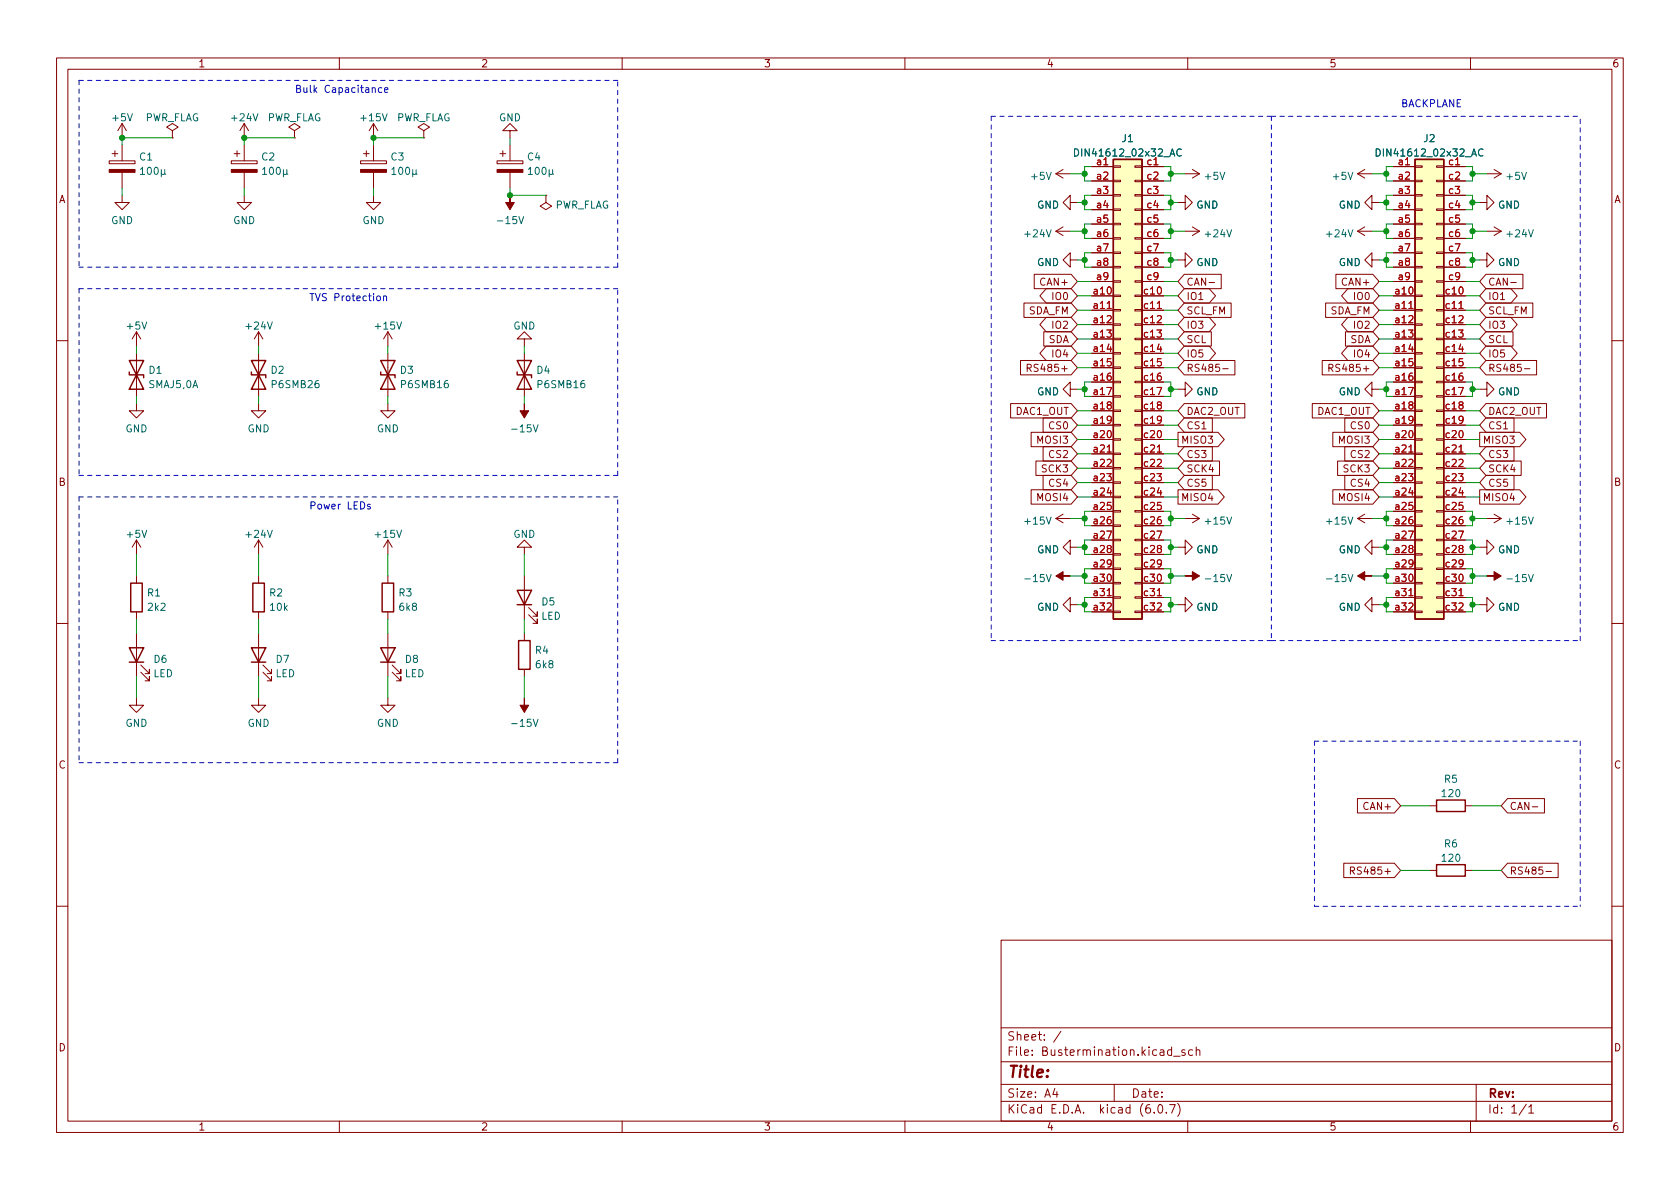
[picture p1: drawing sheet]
<svg xmlns="http://www.w3.org/2000/svg" width="297mm" height="210mm" viewBox="0 0 297 210" stroke-linecap="round" stroke-linejoin="round" font-family="sans-serif">
<g fill="none" stroke="#840000" stroke-width=".18">
<path d="M10 10.2h277v190.1h-277zM12 12.2h273v186.1h-273zM60 10.2v2M110 10.2v2M160 10.2v2M210 10.2v2M260 10.2v2M19.3 28.4h4.6v.6h-4.6zM19.8 27.2h1M20.3 26.7v1M21.6 34.5v1.3h1.3l-1.3 1.3-1.3-1.3h1.3M21.6 21.8v2.6"/>
<path d="M21.6 25.6v2.8M21.6 30.5v2.8M21.6 21.8l-.8 1.3M21.6 21.8l.8 1.3M30.5 23.1l1-.6-1-.7-1 .7 1 .6v1.3M30.5 24.4h.1M40.9 28.4h4.6v.6h-4.6zM41.4 27.2h1M41.9 26.7v1M43.2 34.5v1.3h1.2l-1.2 1.3-1.3-1.3h1.3M43.2 21.8v2.6M43.2 25.6v2.8"/>
<path d="M43.2 30.5v2.8M43.2 21.8l-.8 1.3M43.2 21.8l.7 1.3M52.1 23.1l1-.6-1-.7-1 .7 1 .6v1.3M52.1 24.4h.1M63.8 28.4h4.5v.6h-4.5zM64.3 27.2h1M64.8 26.7v1M66 34.5v1.3h1.3l-1.3 1.3-1.2-1.3h1.2M66 21.8l-.7 1.3M66 21.8v2.6M66 25.6v2.8"/>
<path d="M66 30.5v2.8M66 21.8l.8 1.3M74.9 23.1l1-.6-1-.7-1 .7 1 .6v1.3M74.9 24.4h.1M87.9 28.4h4.6v.6h-4.6zM88.4 27.2h1M88.9 26.7v1M90.2 23.1h1.2l-1.2-1.3-1.3 1.3h1.3v1.3M90.2 25.6v2.8M90.2 30.5v2.8M96.5 34.5v1.3l1 .6-1 .7-1-.7 1-.6M96.5 34.5h.1"/>
<path d="M186.7 30.7h2.5M186.7 30.7l1.3 .8M188 30l-1.3 .7M189.2 35.8v-1.3l-1.2 1.3 1.2 1.3v-1.3h1.3M193 29.5h3.8M193 32h3.8M193 34.5h3.8M193 37.1h3.8M193 39.6h3.8M196.8 39.5h1.3v.2h-1.3zM196.8 37h1.3v.2h-1.3zM196.8 34.4h1.3v.3h-1.3z"/>
<path d="M196.8 31.9h1.3v.2h-1.3zM196.8 29.3h1.3v.3h-1.3zM200.7 39.5h1.2v.2h-1.2zM200.7 37h1.2v.2h-1.2zM200.7 34.4h1.2v.3h-1.2zM200.7 31.9h1.2v.2h-1.2zM200.7 29.3h1.2v.3h-1.2zM201.9 29.5h3.8M201.9 32h3.8M201.9 34.5h3.8M201.9 37.1h3.8M201.9 39.6h3.8"/>
<path d="M208.3 35.8h1.2v-1.3l1.3 1.3-1.3 1.3v-1.3M209.5 30.7h2.6M210.8 30l1.3 .7M212.1 30.7l-1.3 .8M240 30.7h2.6M240 30.7l1.3 .8M241.3 30l-1.3 .7M242.6 35.8v-1.3l-1.3 1.3 1.3 1.3v-1.3h1.2M246.4 29.5h3.8M246.4 32h3.8M246.4 34.5h3.8M246.4 37.1h3.8"/>
<path d="M246.4 39.6h3.8M250.2 39.5h1.3v.2h-1.3zM250.2 37h1.3v.2h-1.3zM250.2 34.4h1.3v.3h-1.3zM250.2 31.9h1.3v.2h-1.3zM250.2 29.3h1.3v.3h-1.3zM254 39.5h1.3v.2h-1.3zM254 37h1.3v.2h-1.3zM254 34.4h1.3v.3h-1.3zM254 31.9h1.3v.2h-1.3zM254 29.3h1.3v.3h-1.3zM255.3 29.5h3.8"/>
<path d="M255.3 32h3.8M255.3 34.5h3.8M255.3 37.1h3.8M255.3 39.6h3.8M261.6 35.8h1.3v-1.3l1.3 1.3-1.3 1.3v-1.3M262.9 30.7h2.5M264.2 30l1.2 .7M265.4 30.7l-1.2 .8M24.1 58.7v2.5M24.1 58.7l-.7 1.2M24.1 58.7l.8 1.2M45.7 58.7v2.5"/>
<path d="M45.7 58.7l-.7 1.2M45.7 58.7l.8 1.2M68.6 58.7v2.5M68.6 58.7l-.8 1.2M68.6 58.7l.7 1.2M92.7 59.9h1.3l-1.3-1.2-1.3 1.2h1.3v1.3M181 53.6h8.4l1.1 1.3-1.1 1.2h-8.4zM182.9 48.5h6.5l1.1 1.3-1.1 1.2h-6.5zM184.6 58.7h4.8l1.1 1.2-1.1 1.3h-4.8zM185 56.1h4.4l1.1 1.3-1.1 1.3h-4.4l-1.1-1.3zM185 51h4.4l1.1 1.3-1.1 1.3h-4.4l-1.1-1.3zM186.7 40.9l1.3 .8"/>
<path d="M186.7 40.9h2.5M188 40.1l-1.3 .8M189.2 46v-1.3l-1.2 1.3 1.2 1.2v-1.2h1.3M193 52.3h3.8M193 54.9h3.8M193 57.4h3.8M193 59.9h3.8M193 42.2h3.8M193 44.7h3.8M193 47.2h3.8M193 49.8h3.8M196.8 59.8h1.3v.3h-1.3z"/>
<path d="M196.8 57.3h1.3v.2h-1.3zM196.8 54.7h1.3v.3h-1.3zM196.8 52.2h1.3v.2h-1.3zM196.8 49.7h1.3v.2h-1.3zM196.8 47.1h1.3v.3h-1.3zM196.8 44.6h1.3v.2h-1.3zM196.8 42h1.3v.3h-1.3zM200.7 59.8h1.2v.3h-1.2zM200.7 57.3h1.2v.2h-1.2zM200.7 54.7h1.2v.3h-1.2zM200.7 52.2h1.2v.2h-1.2zM200.7 49.7h1.2v.2h-1.2z"/>
<path d="M200.7 47.1h1.2v.3h-1.2zM200.7 44.6h1.2v.2h-1.2zM200.7 42h1.2v.3h-1.2zM201.9 52.3h3.8M201.9 54.9h3.8M201.9 57.4h3.8M201.9 59.9h3.8M201.9 42.2h3.8M201.9 44.7h3.8M201.9 47.2h3.8M201.9 49.8h3.8M208.3 46h1.2v-1.3l1.3 1.3-1.3 1.2v-1.2"/>
<path d="M209.4 48.5h6.5v2.5h-6.5l-1.1-1.2zM209.4 53.6h8.3v2.5h-8.3l-1.1-1.2zM209.4 51h4.4l1.1 1.3-1.1 1.3h-4.4l-1.1-1.3zM209.4 58.7h4.8v2.5h-4.8l-1.1-1.3zM209.4 56.1h4.4l1.1 1.3-1.1 1.3h-4.4l-1.1-1.3zM209.5 40.9h2.6M210.8 40.1l1.3 .8M212.1 40.9l-1.3 .8M213.8 50h.9M234.4 53.6h8.3l1.1 1.3-1.1 1.2h-8.3zM236.2 48.5h6.5l1.1 1.3-1.1 1.2h-6.5zM237.9 58.7h4.8l1.1 1.2-1.1 1.3h-4.8z"/>
<path d="M238.3 56.1h4.4l1.1 1.3-1.1 1.3h-4.4l-1.1-1.3zM238.3 51h4.4l1.1 1.3-1.1 1.3h-4.4l-1.1-1.3zM240 40.9h2.6M240 40.9l1.3 .8M241.3 40.1l-1.3 .8M242.6 46v-1.3l-1.3 1.3 1.3 1.2v-1.2h1.2M246.4 52.3h3.8M246.4 54.9h3.8M246.4 57.4h3.8M246.4 59.9h3.8M246.4 42.2h3.8M246.4 44.7h3.8"/>
<path d="M246.4 47.2h3.8M246.4 49.8h3.8M250.2 59.8h1.3v.3h-1.3zM250.2 57.3h1.3v.2h-1.3zM250.2 54.7h1.3v.3h-1.3zM250.2 52.2h1.3v.2h-1.3zM250.2 49.7h1.3v.2h-1.3zM250.2 47.1h1.3v.3h-1.3zM250.2 44.6h1.3v.2h-1.3zM250.2 42h1.3v.3h-1.3zM254 59.8h1.3v.3h-1.3zM254 57.3h1.3v.2h-1.3z"/>
<path d="M254 54.7h1.3v.3h-1.3zM254 52.2h1.3v.2h-1.3zM254 49.7h1.3v.2h-1.3zM254 47.1h1.3v.3h-1.3zM254 44.6h1.3v.2h-1.3zM254 42h1.3v.3h-1.3zM255.3 52.3h3.8M255.3 54.9h3.8M255.3 57.4h3.8M255.3 59.9h3.8M255.3 42.2h3.8M255.3 44.7h3.8"/>
<path d="M255.3 47.2h3.8M255.3 49.8h3.8M261.6 46h1.3v-1.3l1.3 1.3-1.3 1.2v-1.2M262.7 51h4.4l1.2 1.3-1.2 1.3h-4.4l-1.1-1.3zM262.7 48.5h6.6v2.5h-6.6l-1.1-1.2zM262.7 56.1h4.4l1.2 1.3-1.2 1.3h-4.4l-1.1-1.3zM262.7 58.7h4.8v2.5h-4.8l-1.1-1.3zM262.7 53.6h8.3v2.5h-8.3l-1.1-1.2zM262.9 40.9h2.5M264.2 40.1l1.2 .8M265.4 40.9l-1.2 .8M267.1 50h1"/>
<path d="M10 60.2h2M24.1 71.4v1.2h1.3l-1.3 1.3-1.2-1.3h1.2M24.1 62.5v7.6M45.7 71.4v1.2h1.3l-1.3 1.3-1.3-1.3h1.3M45.7 62.5v7.6M68.6 71.4v1.2h1.2l-1.2 1.3-1.3-1.3h1.3M68.6 62.5v7.6M92.7 62.5v7.6M178.7 71.4h10.7l1.1 1.2-1.1 1.3h-10.7zM180.4 63.7h9l1.1 1.3-1.1 1.3h-9zM181.6 65.1l.6-.1 .1-.2v-.3l-.7-.1v1.3M181.9 65.1l.4 .6"/>
<path d="M182.3 76.4h7.1l1.1 1.3-1.1 1.3h-7.1zM184.4 79h5l1.1 1.3-1.1 1.2h-5zM184.4 73.9h5l1.1 1.3-1.1 1.2h-5zM185 61.2h4.4l1.1 1.3-1.1 1.2h-4.4l-1.1-1.2zM189.2 68.8v-1.2l-1.2 1.2 1.2 1.3v-1.3h1.3M193 62.5h3.8M193 65h3.8M193 67.6h3.8M193 70.1h3.8M193 72.6h3.8M193 75.2h3.8M193 77.7h3.8"/>
<path d="M196.8 77.6h1.3v.2h-1.3zM196.8 75.1h1.3v.2h-1.3zM196.8 72.5h1.3v.3h-1.3zM196.8 70h1.3v.2h-1.3zM196.8 67.4h1.3v.3h-1.3zM196.8 64.9h1.3v.2h-1.3zM196.8 62.4h1.3v.2h-1.3zM200.7 77.6h1.2v.2h-1.2zM200.7 75.1h1.2v.2h-1.2zM200.7 72.5h1.2v.3h-1.2zM200.7 70h1.2v.2h-1.2zM200.7 67.4h1.2v.3h-1.2z"/>
<path d="M200.7 64.9h1.2v.2h-1.2zM200.7 62.4h1.2v.2h-1.2zM201.9 62.5h3.8M201.9 65h3.8M201.9 67.6h3.8M201.9 70.1h3.8M201.9 72.6h3.8M201.9 75.2h3.8M201.9 77.7h3.8M208.3 68.8h1.2v-1.2l1.3 1.2-1.3 1.3v-1.3M208.3 76.4h7.1l1.1 1.3-1.1 1.3h-7.1zM209.4 63.7h8.9v2.6h-8.9l-1.1-1.3z"/>
<path d="M209.4 79h5v2.5h-5l-1.1-1.2zM209.4 73.9h5v2.5h-5l-1.1-1.2zM209.4 61.2h4.4l1.1 1.3-1.1 1.2h-4.4l-1.1-1.2zM209.4 71.4h10.7v2.5h-10.7l-1.1-1.3zM216.2 65.2h1M232 71.4h10.7l1.1 1.2-1.1 1.3h-10.7zM233.8 63.7h8.9l1.1 1.3-1.1 1.3h-8.9zM235 65.1l.6-.1 .1-.2-.1-.3-.6-.1v1.3M235.3 65.1l.4 .6M235.7 76.4h7l1.1 1.3-1.1 1.3h-7zM237.8 79h4.9l1.1 1.3-1.1 1.2h-4.9zM237.8 73.9h4.9l1.1 1.3-1.1 1.2h-4.9z"/>
<path d="M238.3 61.2h4.4l1.1 1.3-1.1 1.2h-4.4l-1.1-1.2zM242.6 68.8v-1.2l-1.3 1.2 1.3 1.3v-1.3h1.2M246.4 62.5h3.8M246.4 65h3.8M246.4 67.6h3.8M246.4 70.1h3.8M246.4 72.6h3.8M246.4 75.2h3.8M246.4 77.7h3.8M250.2 77.6h1.3v.2h-1.3zM250.2 75.1h1.3v.2h-1.3zM250.2 72.5h1.3v.3h-1.3z"/>
<path d="M250.2 70h1.3v.2h-1.3zM250.2 67.4h1.3v.3h-1.3zM250.2 64.9h1.3v.2h-1.3zM250.2 62.4h1.3v.2h-1.3zM254 77.6h1.3v.2h-1.3zM254 75.1h1.3v.2h-1.3zM254 72.5h1.3v.3h-1.3zM254 70h1.3v.2h-1.3zM254 67.4h1.3v.3h-1.3zM254 64.9h1.3v.2h-1.3zM254 62.4h1.3v.2h-1.3zM255.3 62.5h3.8"/>
<path d="M255.3 65h3.8M255.3 67.6h3.8M255.3 70.1h3.8M255.3 72.6h3.8M255.3 75.2h3.8M255.3 77.7h3.8M261.6 68.8h1.3v-1.2l1.3 1.2-1.3 1.3v-1.3M261.6 76.4h7.1l1.1 1.3-1.1 1.3h-7.1zM262.7 63.7h9v2.6h-9l-1.1-1.3zM262.7 61.2h4.4l1.2 1.3-1.2 1.2h-4.4l-1.1-1.2zM262.7 71.4h10.7v2.5h-10.7l-1.1-1.3zM262.7 79h5v2.5h-5l-1.1-1.2z"/>
<path d="M262.7 73.9h5v2.5h-5l-1.1-1.2zM269.5 65.2h1M285 60.2h2M24.1 95.5v2.5M24.1 95.5l-.7 1.3M24.1 95.5l.8 1.3M45.7 95.5l-.7 1.3M45.7 95.5v2.5M45.7 95.5l.8 1.3M68.6 95.5v2.5M68.6 95.5l-.8 1.3M68.6 95.5l.7 1.3"/>
<path d="M92.7 96.8h1.3l-1.3-1.3-1.3 1.3h1.3v1.2M182.3 86.6h7.1l1.1 1.3-1.1 1.2h-7.1zM183.2 81.5h6.2l1.1 1.3-1.1 1.3h-6.2zM184.4 84.1h5l1.1 1.2-1.1 1.3h-5zM186.7 91.7l1.3 .8M186.7 91.7h2.5M188 90.9l-1.3 .8M189.2 96.8v-1.3l-1.2 1.3 1.2 1.2v-1.2h1.3M193 80.3h3.8M193 82.8h3.8M193 85.3h3.8M193 87.9h3.8"/>
<path d="M193 90.4h3.8M193 93h3.8M193 95.5h3.8M193 98h3.8M196.8 97.9h1.3v.3h-1.3zM196.8 95.4h1.3v.2h-1.3zM196.8 92.8h1.3v.3h-1.3zM196.8 90.3h1.3v.2h-1.3zM196.8 87.8h1.3v.2h-1.3zM196.8 85.2h1.3v.3h-1.3zM196.8 82.7h1.3v.2h-1.3zM196.8 80.1h1.3v.3h-1.3z"/>
<path d="M200.7 97.9h1.2v.3h-1.2zM200.7 95.4h1.2v.2h-1.2zM200.7 92.8h1.2v.3h-1.2zM200.7 90.3h1.2v.2h-1.2zM200.7 87.8h1.2v.2h-1.2zM200.7 85.2h1.2v.3h-1.2zM200.7 82.7h1.2v.2h-1.2zM200.7 80.1h1.2v.3h-1.2zM201.9 80.3h3.8M201.9 82.8h3.8M201.9 85.3h3.8M201.9 87.9h3.8"/>
<path d="M201.9 90.4h3.8M201.9 93h3.8M201.9 95.5h3.8M201.9 98h3.8M208.3 96.8h1.2v-1.3l1.3 1.3-1.3 1.2v-1.2M208.3 86.6h7.1l1.1 1.3-1.1 1.2h-7.1zM209.4 81.5h6.2v2.6h-6.2l-1.1-1.3zM209.4 84.1h5v2.5h-5l-1.1-1.3zM209.5 91.7h2.6M210.8 90.9l1.3 .8M212.1 91.7l-1.3 .8M235.7 86.6h7l1.1 1.3-1.1 1.2h-7z"/>
<path d="M236.5 81.5h6.2l1.1 1.3-1.1 1.3h-6.2zM237.8 84.1h4.9l1.1 1.2-1.1 1.3h-4.9zM240 91.7h2.6M240 91.7l1.3 .8M241.3 90.9l-1.3 .8M242.6 96.8v-1.3l-1.3 1.3 1.3 1.2v-1.2h1.2M246.4 80.3h3.8M246.4 82.8h3.8M246.4 85.3h3.8M246.4 87.9h3.8M246.4 90.4h3.8M246.4 93h3.8"/>
<path d="M246.4 95.5h3.8M246.4 98h3.8M250.2 97.9h1.3v.3h-1.3zM250.2 95.4h1.3v.2h-1.3zM250.2 92.8h1.3v.3h-1.3zM250.2 90.3h1.3v.2h-1.3zM250.2 87.8h1.3v.2h-1.3zM250.2 85.2h1.3v.3h-1.3zM250.2 82.7h1.3v.2h-1.3zM250.2 80.1h1.3v.3h-1.3zM254 97.9h1.3v.3h-1.3zM254 95.4h1.3v.2h-1.3z"/>
<path d="M254 92.8h1.3v.3h-1.3zM254 90.3h1.3v.2h-1.3zM254 87.8h1.3v.2h-1.3zM254 85.2h1.3v.3h-1.3zM254 82.7h1.3v.2h-1.3zM254 80.1h1.3v.3h-1.3zM255.3 80.3h3.8M255.3 82.8h3.8M255.3 85.3h3.8M255.3 87.9h3.8M255.3 90.4h3.8M255.3 93h3.8"/>
<path d="M255.3 95.5h3.8M255.3 98h3.8M261.6 96.8h1.3v-1.3l1.3 1.3-1.3 1.2v-1.2M261.6 86.6h7.1l1.1 1.3-1.1 1.2h-7.1zM262.7 84.1h5v2.5h-5l-1.1-1.3zM262.7 81.5h6.3v2.6h-6.3l-1.1-1.3zM262.9 91.7h2.5M264.2 90.9l1.2 .8M265.4 91.7l-1.2 .8M10 110.2h2M24.1 101.8v1.3M24.1 108.2v1.3"/>
<path d="M24.1 112v7.6M24.9 118.9l1.5 1.5v-.8v.8h-.7M24.9 117.6l1.5 1.5v-.7v.7h-.7M45.7 101.8v1.3M45.7 108.2v1.3M45.7 112v7.6M46.5 118.9l1.5 1.5v-.8v.8h-.8M46.5 117.6l1.5 1.5v-.7v.7h-.8M68.6 101.8v1.3M68.6 108.2v1.3M68.6 112v7.6M69.3 118.9l1.6 1.5v-.8v.8h-.8"/>
<path d="M69.3 117.6l1.6 1.5v-.7v.7h-.8M92.7 101.8v7.7M92.7 112v1.3M92.7 118.4v1.2M93.5 108.7l1.5 1.5v-.7v.7h-.8M93.5 107.4l1.5 1.6v-.8v.8h-.8M189.2 106.9v-1.2l-1.2 1.2 1.2 1.3v-1.3h1.3M193 100.6h3.8M193 103.1h3.8M193 105.7h3.8M193 108.2h3.8M196.8 108.1h1.3v.2h-1.3z"/>
<path d="M196.8 105.5h1.3v.3h-1.3zM196.8 103h1.3v.2h-1.3zM196.8 100.5h1.3v.2h-1.3zM200.7 108.1h1.2v.2h-1.2zM200.7 105.5h1.2v.3h-1.2zM200.7 103h1.2v.2h-1.2zM200.7 100.5h1.2v.2h-1.2zM201.9 100.6h3.8M201.9 103.1h3.8M201.9 105.7h3.8M201.9 108.2h3.8M208.3 106.9h1.2v-1.2l1.3 1.2-1.3 1.3v-1.3"/>
<path d="M242.6 106.9v-1.2l-1.3 1.2 1.3 1.3v-1.3h1.2M246.4 100.6h3.8M246.4 103.1h3.8M246.4 105.7h3.8M246.4 108.2h3.8M250.2 108.1h1.3v.2h-1.3zM250.2 105.5h1.3v.3h-1.3zM250.2 103h1.3v.2h-1.3zM250.2 100.5h1.3v.2h-1.3zM254 108.1h1.3v.2h-1.3zM254 105.5h1.3v.3h-1.3zM254 103h1.3v.2h-1.3z"/>
<path d="M254 100.5h1.3v.2h-1.3zM255.3 100.6h3.8M255.3 103.1h3.8M255.3 105.7h3.8M255.3 108.2h3.8M261.6 106.9h1.3v-1.2l1.3 1.2-1.3 1.3v-1.3M285 110.2h2M24.1 123.4v1.3h1.3l-1.3 1.3-1.2-1.3h1.2M45.7 123.4v1.3h1.3l-1.3 1.3-1.3-1.3h1.3M68.6 123.4v1.3h1.2l-1.2 1.3-1.3-1.3h1.3M237.6 152.6h8.9l1.1 1.3-1.1 1.3h-8.9zM238.8 154l.6-.1 .1-.2-.1-.3-.6-.1v1.3"/>
<path d="M239.1 154l.4 .6M240 141.2h6.5l1.1 1.3-1.1 1.3h-6.5zM252.7 153.9h1.3M252.7 142.5h1.3M259.1 153.9h1.2M259.1 142.5h1.2M266.5 141.2h6.6v2.6h-6.6l-1.1-1.3zM266.5 152.6h9v2.6h-9l-1.1-1.3zM270.9 142.7h1M273.3 154.1h1M10 160.2h2M177 166.3h108v32h-108z"/>
<path d="M285 160.2h2M60 198.3v2M110 198.3v2M160 198.3v2M177 194.8h108M177 191.8h108M177 187.8h108M177 181.8h108M186.5 192.5l-.4 1h1M186.9 193v1M187.6 182.4l-1.3 1.9M197 191.8v3"/>
<path d="M204.1 196.7v.1M204.9 195.4l.2-.1a.81 .81 0 0 1 .6 .7 .81 .81 0 0 1-.3 .8h-.2a.81 .81 0 0 1-.6-.6 .81 .81 0 0 1 .3-.8zM206.2 196.7v.1M206.8 195.3h1l-.7 1.5M207.1 185.7l-.4-.1-.3 .3v.4l.2 .3h.5M207.1 185.1v1.5M207.5 186.8h1.1M208.2 195.1a1.72 1.72 0 0 1 0 2.3M209.5 185.7l-.4-.1-.2 .2 .1 .3 .5 .1v.4h-.6M210 198.3v2M210.9 185.7l-.5-.1-.3 .3v.4l.2 .3h.6M211.5 185.8l.2-.2 .4 .1v.9"/>
<path d="M211.5 185.1v1.5M260 198.3v2M261 191.8v6.5M269.9 195.3l-1.3 1.9M270.3 195.8l.4-.5v1.5M270.3 196.8h.9"/>
</g>
<g fill="#840000" stroke="#840000" stroke-width=".18">
<path d="M262.9 101.8h1.3v-.7l1.2 .7-1.2 .8v-.8z"/>
<path d="M240 101.8l1.3-.7v.7h1.3h-1.3v.8z"/>
<path d="M186.7 101.8l1.3-.7v.7h1.2h-1.2v.8z"/>
<path d="M209.5 101.8h1.3v-.7l1.3 .7-1.3 .8v-.8z"/>
<path d="M92.7 123.4v1.3h.8l-.8 1.3-.8-1.3h.8z"/>
<path d="M87.9 30h4.6v.5h-4.6z"/>
<path d="M92.7 71.4v1.2h.8l-.8 1.3-.8-1.3h.8z"/>
<path d="M40.9 30h4.6v.5h-4.6z"/>
<path d="M63.8 30h4.5v.5h-4.5z"/>
<path d="M90.2 34.5v1.3h.7l-.7 1.3-.8-1.3h.8z"/>
<path d="M19.3 30h4.6v.5h-4.6z"/>
</g>
<g fill="#ffffc2" stroke="#ffffc2" stroke-width=".18">
<path d="M250.2 28.2h5.1v81.3h-5.1z"/>
<path d="M196.8 28.2h5.1v81.3h-5.1z"/>
</g>
<g fill="none" stroke="#840000" stroke-width=".25">
<path d="M196.8 28.2h5.1v81.3h-5.1zM250.2 28.2h5.1v81.3h-5.1zM22.9 65.8v.5h2.5v.5M22.9 63.7h2.5l-2.5 5.1h2.5zM44.4 65.8v.5h2.6v.5M44.4 63.7h2.6l-2.6 5.1h2.6zM67.3 65.8v.5h2.5v.5M67.3 63.7h2.5l-2.5 5.1h2.5zM91.4 65.8v.5h2.6v.5M91.4 63.7h2.6l-2.6 5.1h2.6zM22.9 114.5h2.5l-1.3 2.6zM22.9 117.1h2.5"/>
<path d="M23.1 103.1h2v5.1h-2zM44.4 114.5h2.6l-1.3 2.6zM44.4 117.1h2.6M44.7 103.1h2v5.1h-2zM67.3 114.5h2.5l-1.2 2.6zM67.3 117.1h2.5M67.6 103.1h2v5.1h-2zM91.4 104.4h2.6l-1.3 2.5zM91.4 106.9h2.6M91.7 113.3h2v5.1h-2zM254 152.9h5.1v2h-5.1zM254 141.5h5.1v2h-5.1z"/>
</g>
<g fill="none" stroke="#006464" stroke-width=".18">
<path d="M24.8 29.9l.4-.3v1.2M24.8 30.8h.8M26.2 29.7l.1-.1a.68 .68 0 0 1 .5 .6 .68 .68 0 0 1-.5 .6l-.1-.1-.2-.3zM27.4 29.7l.2-.1a.68 .68 0 0 1 .4 .6 .68 .68 0 0 1-.4 .6l-.2-.1-.1-.3zM28.5 30v1.3M29.1 30.7l.2 .1M29.1 30v.8h-.4l-.2-.1M46.4 29.9l.4-.3v1.2M46.4 30.8h.7M47.8 29.7l.1-.1a.68 .68 0 0 1 .5 .6 .68 .68 0 0 1-.5 .6l-.1-.1-.2-.3zM49 29.7l.1-.1a.68 .68 0 0 1 .5 .6 .68 .68 0 0 1-.5 .6l-.1-.1-.2-.3zM50.1 30v1.3"/>
<path d="M50.7 30.7l.2 .1M50.7 30v.8h-.4l-.2-.1M69.3 29.9l.3-.3v1.2M69.3 30.8h.7M70.6 29.7l.2-.1a.68 .68 0 0 1 .4 .6 .68 .68 0 0 1-.4 .6l-.2-.1-.1-.3zM71.8 29.7l.2-.1a.68 .68 0 0 1 .4 .6 .68 .68 0 0 1-.4 .6l-.2-.1-.1-.3zM73 30v1.3M73.6 30.7l.2 .1M73.6 30l-.1 .8h-.3l-.2-.1M93.4 29.9l.4-.3v1.2M93.4 30.8h.7M94.7 29.7l.2-.1a.68 .68 0 0 1 .5 .6 .68 .68 0 0 1-.5 .6l-.2-.1-.1-.3z"/>
<path d="M96 29.7l.1-.1a.68 .68 0 0 1 .5 .6 .68 .68 0 0 1-.5 .6l-.1-.1-.2-.3zM97.1 30v1.3M97.7 30.7l.2 .1M97.7 30l-.1 .8h-.3l-.2-.1M190 26.3a.64 .64 0 0 1 .7 .7 .64 .64 0 0 1-.7 .6zM208.9 26.5a.6 .6 0 0 0-.9 .4 .6 .6 0 0 0 .6 .7l.3-.1M243.3 26.3a.64 .64 0 0 1 .8 .7 .64 .64 0 0 1-.8 .6zM262.2 26.5a.6 .6 0 0 0-.8 .4 .6 .6 0 0 0 .6 .7l.2-.1"/>
</g>
<path d="M67.5 15.6l-.4-.1-.2 .2 .1 .6h.5M68 15.9l.6-.1-.1-.2-.3-.1-.2 .2 .1 .6h.4M66.7 52.4l.3-.1 .3 .3v.3l-.3 .3-.3-.1-.1-.2zM67.8 52.5l.2-.2 .3 .1 .1 .8M67.8 52.3v.9M65.5 89.2h-.4l-.1 .1v.2l.5 .1v.3h-.5" fill="none" stroke="#0000c2" stroke-width=".18"/>
<g fill="none" stroke="#0000c2" stroke-width=".18" stroke-dasharray=".8 .8">
<path d="M14 14.2v33M14 14.2h95.2M175.3 20.6v92.7M224.8 20.6v92.7M224.8 20.6h-49.5M224.8 20.6h54.6M14 51v33.1M14 47.2h95.2M14 51h95.2M109.2 47.2v-33M14 84.1h95.2M14 87.9h95.2"/>
<path d="M14 87.9v47M109.2 84.1v-33.1M175.3 113.3h49.5M224.8 113.3h54.6M279.4 113.3v-92.7M14 134.9h95.2M109.2 134.9v-47M232.4 131.1v29.2M232.4 131.1h47M279.4 131.1v29.2M232.4 160.3h47"/>
</g>
<g fill="none" stroke="#009600" stroke-width=".18">
<path d="M21.6 33.3v1.2M30.5 24.4h-8.9v1.2M43.2 33.3v1.2M52.1 24.4h-8.9v1.2M66 33.3v1.2M74.9 24.4h-8.9v1.2M90.2 33.3v1.2h6.3M90.2 24.4v1.2M189.2 30.7h2.6M190.5 35.8h1.3M193 29.5h-1.2v2.5h1.2M193 34.5h-1.2v2.6h1.2"/>
<path d="M193 39.6h-1.2v2.6h1.2M205.7 29.5h1.3v2.5h-1.3M205.7 34.5h1.3v2.6h-1.3M205.7 39.6h1.3v2.6h-1.3M207 35.8h1.3M207 30.7h2.5M242.6 30.7h2.5M243.8 35.8h1.3M246.4 29.5h-1.3v2.5h1.3M246.4 34.5h-1.3v2.6h1.3M246.4 39.6h-1.3v2.6h1.3M259.1 29.5h1.2v2.5h-1.2"/>
<path d="M259.1 34.5h1.2v2.6h-1.2M259.1 39.6h1.2v2.6h-1.2M260.3 35.8h1.3M260.3 30.7h2.6M189.2 40.9h2.6M190.5 54.9h2.5M190.5 52.3h2.5M190.5 59.9h2.5M190.5 57.4h2.5M190.5 46h1.3M190.5 49.8h2.5M193 44.7h-1.2v2.5h1.2"/>
<path d="M205.7 44.7h1.3v2.5h-1.3M205.7 54.9h2.6M205.7 52.3h2.6M205.7 59.9h2.6M205.7 57.4h2.6M205.7 49.8h2.6M207 40.9h2.5M207 46h1.3M242.6 40.9h2.5M243.8 54.9h2.6M243.8 52.3h2.6M243.8 59.9h2.6"/>
<path d="M243.8 57.4h2.6M243.8 46h1.3M243.8 49.8h2.6M246.4 44.7h-1.3v2.5h1.3M259.1 44.7h1.2v2.5h-1.2M259.1 54.9h2.5M259.1 52.3h2.5M259.1 59.9h2.5M259.1 57.4h2.5M259.1 49.8h2.5M260.3 40.9h2.6M260.3 46h1.3"/>
<path d="M24.1 61.2v1.3M24.1 70.1v1.3M45.7 61.2v1.3M45.7 70.1v1.3M68.6 61.2v1.3M68.6 70.1v1.3M92.7 61.2v1.3M92.7 70.1v1.3M190.5 65h2.5M190.5 77.7h2.5M190.5 68.8h1.3M190.5 75.2h2.5"/>
<path d="M190.5 72.6h2.5M190.5 62.5h2.5M193 67.6h-1.2v2.5h1.2M205.7 67.6h1.3v2.5h-1.3M205.7 65h2.6M205.7 77.7h2.6M205.7 75.2h2.6M205.7 72.6h2.6M205.7 62.5h2.6M207 68.8h1.3M243.8 65h2.6M243.8 77.7h2.6"/>
<path d="M243.8 68.8h1.3M243.8 75.2h2.6M243.8 72.6h2.6M243.8 62.5h2.6M246.4 67.6h-1.3v2.5h1.3M259.1 65h2.5M259.1 67.6h1.2v2.5h-1.2M259.1 77.7h2.5M259.1 75.2h2.5M259.1 72.6h2.5M259.1 62.5h2.5M260.3 68.8h1.3"/>
<path d="M24.1 98v3.8M45.7 98v3.8M68.6 98v3.8M92.7 98v3.8M189.2 91.7h2.6M190.5 80.3h2.5M190.5 87.9h2.5M190.5 85.3h2.5M190.5 82.8h2.5M190.5 96.8h1.3M193 90.4h-1.2v2.6h1.2M193 95.5h-1.2v2.5h1.2"/>
<path d="M205.7 90.4h1.3v2.6h-1.3M205.7 95.5h1.3v2.5h-1.3M205.7 80.3h2.6M205.7 87.9h2.6M205.7 85.3h2.6M205.7 82.8h2.6M207 91.7h2.5M207 96.8h1.3M242.6 91.7h2.5M243.8 80.3h2.6M243.8 87.9h2.6M243.8 85.3h2.6"/>
<path d="M243.8 82.8h2.6M243.8 96.8h1.3M246.4 90.4h-1.3v2.6h1.3M246.4 95.5h-1.3v2.5h1.3M259.1 80.3h2.5M259.1 87.9h2.5M259.1 90.4h1.2v2.6h-1.2M259.1 95.5h1.2v2.5h-1.2M259.1 85.3h2.5M259.1 82.8h2.5M260.3 91.7h2.6M260.3 96.8h1.3"/>
<path d="M24.1 109.5v2.5M24.1 119.6v3.8M45.7 109.5v2.5M45.7 119.6v3.8M68.6 109.5v2.5M68.6 119.6v3.8M92.7 109.5v2.5M92.7 119.6v3.8M189.2 101.8h2.6M190.5 106.9h1.3M193 100.6h-1.2v2.5h1.2M193 105.7h-1.2v2.5h1.2"/>
<path d="M205.7 105.7h1.3v2.5h-1.3M205.7 100.6h1.3v2.5h-1.3M207 106.9h1.3M207 101.8h2.5M242.6 101.8h2.5M243.8 106.9h1.3M246.4 105.7h-1.3v2.5h1.3M246.4 100.6h-1.3v2.5h1.3M259.1 105.7h1.2v2.5h-1.2M259.1 100.6h1.2v2.5h-1.2M260.3 106.9h1.3M260.3 101.8h2.6"/>
<path d="M247.6 153.9h5.1M247.6 142.5h5.1M260.3 153.9h5.1M260.3 142.5h5.1"/>
</g>
<g fill="#009600" stroke="#009600" stroke-width=".18">
<circle cx="245.1" cy="68.8" r=".46"/>
<circle cx="260.3" cy="68.8" r=".46"/>
<circle cx="191.8" cy="106.9" r=".46"/>
<circle cx="207" cy="106.9" r=".46"/>
<circle cx="260.3" cy="91.7" r=".46"/>
<circle cx="245.1" cy="40.9" r=".46"/>
<circle cx="260.3" cy="40.9" r=".46"/>
<circle cx="260.3" cy="35.8" r=".46"/>
<circle cx="260.3" cy="30.7" r=".46"/>
<circle cx="245.1" cy="30.7" r=".46"/>
<circle cx="207" cy="30.7" r=".46"/>
<circle cx="207" cy="35.8" r=".46"/>
<circle cx="245.1" cy="35.8" r=".46"/>
<circle cx="191.8" cy="35.8" r=".46"/>
<circle cx="191.8" cy="68.8" r=".46"/>
<circle cx="191.8" cy="40.9" r=".46"/>
<circle cx="191.8" cy="30.7" r=".46"/>
<circle cx="191.8" cy="46" r=".46"/>
<circle cx="207" cy="96.8" r=".46"/>
<circle cx="191.8" cy="91.7" r=".46"/>
<circle cx="207" cy="68.8" r=".46"/>
<circle cx="207" cy="91.7" r=".46"/>
<circle cx="191.8" cy="101.8" r=".46"/>
<circle cx="207" cy="101.8" r=".46"/>
<circle cx="191.8" cy="96.8" r=".46"/>
<circle cx="207" cy="40.9" r=".46"/>
<circle cx="207" cy="46" r=".46"/>
<circle cx="21.6" cy="24.4" r=".46"/>
<circle cx="66" cy="24.4" r=".46"/>
<circle cx="90.2" cy="34.5" r=".46"/>
<circle cx="43.2" cy="24.4" r=".46"/>
<circle cx="260.3" cy="46" r=".46"/>
<circle cx="245.1" cy="46" r=".46"/>
<circle cx="245.1" cy="96.8" r=".46"/>
<circle cx="245.1" cy="91.7" r=".46"/>
<circle cx="260.3" cy="96.8" r=".46"/>
<circle cx="245.1" cy="101.8" r=".46"/>
<circle cx="245.1" cy="106.9" r=".46"/>
<circle cx="260.3" cy="101.8" r=".46"/>
<circle cx="260.3" cy="106.9" r=".46"/>
</g>
<text font-size="2.8" fill="#840000" x="178" y="190.6">Title:</text>
<g font-size="2.1" fill="#840000">
<text x="178" y="184">Sheet: /</text>
<text x="178" y="186.7">File: Bustermination.kicad_sch</text>
<text x="178" y="196.9">KiCad E.D.A. kicad (6.0.7)</text>
<text x="178" y="194.1">Size: A4</text>
<text x="200" y="194.1">Date:</text>
<text x="263" y="194.1">Rev:</text>
<text x="263" y="196.9">Id: 1/1</text>
</g>
<g font-size="1.8" fill="#840000">
<text x="35" y="11.9">1</text>
<text x="85" y="11.9">2</text>
<text x="135" y="11.9">3</text>
<text x="185" y="11.9">4</text>
<text x="235" y="11.9">5</text>
<text x="285" y="11.9">6</text>
<text x="10.3" y="35.9">A</text>
<text x="285.3" y="35.9">A</text>
<text x="184.2" y="50.5">CAN+</text>
<text x="186.2" y="53">IO0</text>
<text x="209.7" y="50.5">CAN-</text>
<text x="209.7" y="53">IO1</text>
<text x="237.5" y="50.5">CAN+</text>
<text x="239.6" y="53">IO0</text>
<text x="263.1" y="53">IO1</text>
<text x="263.1" y="50.5">CAN-</text>
<text x="181.8" y="55.6">SDA_FM</text>
<text x="186.2" y="58.1">IO2</text>
<text x="209.7" y="55.6">SCL_FM</text>
<text x="209.7" y="58.1">IO3</text>
<text x="235.1" y="55.6">SDA_FM</text>
<text x="239.6" y="58.1">IO2</text>
<text x="263.1" y="58.1">IO3</text>
<text x="263.1" y="55.6">SCL_FM</text>
<text x="182.6" y="65.7">RS485+</text>
<text x="185.3" y="60.7">SDA</text>
<text x="186.2" y="63.2">IO4</text>
<text x="209.7" y="65.7">RS485-</text>
<text x="209.7" y="60.7">SCL</text>
<text x="209.7" y="63.2">IO5</text>
<text x="236" y="65.7">RS485+</text>
<text x="238.7" y="60.7">SDA</text>
<text x="239.6" y="63.2">IO4</text>
<text x="263.1" y="65.7">RS485-</text>
<text x="263.1" y="60.7">SCL</text>
<text x="263.1" y="63.2">IO5</text>
<text x="179.5" y="73.4">DAC1_OUT</text>
<text x="185.6" y="75.9">CS0</text>
<text x="209.7" y="75.9">CS1</text>
<text x="209.7" y="73.4">DAC2_OUT</text>
<text x="232.9" y="73.4">DAC1_OUT</text>
<text x="239" y="75.9">CS0</text>
<text x="263.1" y="73.4">DAC2_OUT</text>
<text x="263.1" y="75.9">CS1</text>
<text x="183.6" y="78.4">MOSI3</text>
<text x="184.4" y="83.5">SCK3</text>
<text x="185.6" y="81">CS2</text>
<text x="208.8" y="78.4">MISO3</text>
<text x="209.7" y="83.5">SCK4</text>
<text x="209.7" y="81">CS3</text>
<text x="236.9" y="78.4">MOSI3</text>
<text x="237.7" y="83.5">SCK3</text>
<text x="239" y="81">CS2</text>
<text x="262.1" y="78.4">MISO3</text>
<text x="263.1" y="81">CS3</text>
<text x="263.1" y="83.5">SCK4</text>
<text x="10.3" y="85.9">B</text>
<text x="183.6" y="88.6">MOSI4</text>
<text x="185.6" y="86.1">CS4</text>
<text x="208.8" y="88.6">MISO4</text>
<text x="209.7" y="86.1">CS5</text>
<text x="236.9" y="88.6">MOSI4</text>
<text x="239" y="86.1">CS4</text>
<text x="262.1" y="88.6">MISO4</text>
<text x="263.1" y="86.1">CS5</text>
<text x="285.3" y="85.9">B</text>
<text x="10.3" y="135.9">C</text>
<text x="285.3" y="135.9">C</text>
<text x="241.4" y="143.2">CAN+</text>
<text x="266.9" y="143.2">CAN-</text>
<text x="239.8" y="154.6">RS485+</text>
<text x="266.9" y="154.6">RS485-</text>
<text x="10.3" y="185.9">D</text>
<text x="285.3" y="185.9">D</text>
<text x="35" y="199.9">1</text>
<text x="85" y="199.9">2</text>
<text x="135" y="199.9">3</text>
<text x="185" y="199.9">4</text>
<text x="235" y="199.9">5</text>
<text x="285" y="199.9">6</text>
</g>
<g font-size="1.8" fill="#0000c2">
<text x="52.1" y="16.4">Bulk Capacitance</text>
<text x="247.6" y="18.9">BACKPLANE</text>
<text x="54.6" y="53.2">TVS Protection</text>
<text x="54.6" y="90.1">Power LEDs</text>
</g>
<g font-size="1.8" fill="#006464">
<text x="20" y="21.4">+5V</text>
<text x="25.5" y="21.4">PWR_FLAG</text>
<text x="41.1" y="21.4">+24V</text>
<text x="47.1" y="21.4">PWR_FLAG</text>
<text x="64" y="21.4">+15V</text>
<text x="70" y="21.4">PWR_FLAG</text>
<text x="88.2" y="21.4">GND</text>
<text x="24.7" y="28.4">C1</text>
<text x="46.3" y="28.4">C2</text>
<text x="69.1" y="28.4">C3</text>
<text x="93.3" y="28.4">C4</text>
<text x="190.7" y="27.7">DIN41612_02x32_AC</text>
<text x="198.4" y="25.1">J1</text>
<text x="244" y="27.7">DIN41612_02x32_AC</text>
<text x="251.7" y="25.1">J2</text>
<text x="182.4" y="31.8">+5V</text>
<text x="213.1" y="31.8">+5V</text>
<text x="235.8" y="31.8">+5V</text>
<text x="266.5" y="31.8">+5V</text>
<text x="19.6" y="39.6">GND</text>
<text x="41.2" y="39.6">GND</text>
<text x="64.1" y="39.6">GND</text>
<text x="88.3" y="39.6">-15V</text>
<text x="98" y="36.9">PWR_FLAG</text>
<text x="181.3" y="42">+24V</text>
<text x="183.3" y="36.9">GND</text>
<text x="211.5" y="36.9">GND</text>
<text x="213.3" y="42">+24V</text>
<text x="234.7" y="42">+24V</text>
<text x="236.7" y="36.9">GND</text>
<text x="264.8" y="36.9">GND</text>
<text x="266.6" y="42">+24V</text>
<text x="183.3" y="47">GND</text>
<text x="211.5" y="47">GND</text>
<text x="236.7" y="47">GND</text>
<text x="264.8" y="47">GND</text>
<text x="22.5" y="58.3">+5V</text>
<text x="43.6" y="58.3">+24V</text>
<text x="66.5" y="58.3">+15V</text>
<text x="90.7" y="58.3">GND</text>
<text x="26.3" y="68.6">SMAJ5,0A</text>
<text x="26.4" y="66.1">D1</text>
<text x="47.9" y="66.1">D2</text>
<text x="48.2" y="68.6">P6SMB26</text>
<text x="70.8" y="66.1">D3</text>
<text x="71.1" y="68.6">P6SMB16</text>
<text x="94.9" y="66.1">D4</text>
<text x="95.2" y="68.6">P6SMB16</text>
<text x="183.3" y="69.9">GND</text>
<text x="211.5" y="69.9">GND</text>
<text x="236.7" y="69.9">GND</text>
<text x="264.8" y="69.9">GND</text>
<text x="22.2" y="76.4">GND</text>
<text x="43.8" y="76.4">GND</text>
<text x="66.6" y="76.4">GND</text>
<text x="90.8" y="76.4">-15V</text>
<text x="22.5" y="95.1">+5V</text>
<text x="43.6" y="95.1">+24V</text>
<text x="66.5" y="95.1">+15V</text>
<text x="90.7" y="95.1">GND</text>
<text x="181.3" y="92.8">+15V</text>
<text x="213.3" y="92.8">+15V</text>
<text x="234.7" y="92.8">+15V</text>
<text x="266.6" y="92.8">+15V</text>
<text x="183.3" y="97.8">GND</text>
<text x="211.5" y="97.8">GND</text>
<text x="236.7" y="97.8">GND</text>
<text x="264.8" y="97.8">GND</text>
<text x="26.1" y="105.5">R1</text>
<text x="26.2" y="108">2k2</text>
<text x="47.7" y="105.5">R2</text>
<text x="47.8" y="108">10k</text>
<text x="70.5" y="105.5">R3</text>
<text x="70.7" y="108">6k8</text>
<text x="95.8" y="107">D5</text>
<text x="181.6" y="102.9">-15V</text>
<text x="183.3" y="108">GND</text>
<text x="211.5" y="108">GND</text>
<text x="213.5" y="102.9">-15V</text>
<text x="234.9" y="102.9">-15V</text>
<text x="236.7" y="108">GND</text>
<text x="264.8" y="108">GND</text>
<text x="266.8" y="102.9">-15V</text>
<text x="95.7" y="109.6">LED</text>
<text x="27.1" y="119.7">LED</text>
<text x="27.2" y="117.2">D6</text>
<text x="48.7" y="119.7">LED</text>
<text x="48.8" y="117.2">D7</text>
<text x="71.5" y="119.7">LED</text>
<text x="71.7" y="117.2">D8</text>
<text x="94.7" y="115.6">R4</text>
<text x="94.8" y="118.2">6k8</text>
<text x="22.2" y="128.5">GND</text>
<text x="43.8" y="128.5">GND</text>
<text x="66.6" y="128.5">GND</text>
<text x="90.8" y="128.5">-15V</text>
<text x="255.1" y="140.9">120</text>
<text x="255.4" y="138.4">R5</text>
<text x="255.4" y="149.8">R6</text>
<text x="255.1" y="152.4">120</text>
</g>
<g font-size="1.8" fill="#a90000">
<text x="194" y="29.2">a1</text>
<text x="202.9" y="29.2">c1</text>
<text x="247.3" y="29.2">a1</text>
<text x="256.2" y="29.2">c1</text>
<text x="194" y="31.7">a2</text>
<text x="194" y="34.3">a3</text>
<text x="202.9" y="31.7">c2</text>
<text x="202.9" y="34.3">c3</text>
<text x="247.3" y="31.7">a2</text>
<text x="247.3" y="34.3">a3</text>
<text x="256.2" y="31.7">c2</text>
<text x="256.2" y="34.3">c3</text>
<text x="194" y="36.8">a4</text>
<text x="194" y="39.4">a5</text>
<text x="194" y="41.9">a6</text>
<text x="202.9" y="36.8">c4</text>
<text x="202.9" y="39.4">c5</text>
<text x="202.9" y="41.9">c6</text>
<text x="247.3" y="36.8">a4</text>
<text x="247.3" y="39.4">a5</text>
<text x="247.3" y="41.9">a6</text>
<text x="256.2" y="36.8">c4</text>
<text x="256.2" y="39.4">c5</text>
<text x="256.2" y="41.9">c6</text>
<text x="194" y="44.4">a7</text>
<text x="194" y="47">a8</text>
<text x="202.9" y="44.4">c7</text>
<text x="202.9" y="47">c8</text>
<text x="247.3" y="44.4">a7</text>
<text x="247.3" y="47">a8</text>
<text x="256.2" y="44.4">c7</text>
<text x="256.2" y="47">c8</text>
<text x="193.5" y="52.1">a10</text>
<text x="194" y="49.5">a9</text>
<text x="202.4" y="52.1">c10</text>
<text x="202.9" y="49.5">c9</text>
<text x="246.8" y="52.1">a10</text>
<text x="247.3" y="49.5">a9</text>
<text x="255.7" y="52.1">c10</text>
<text x="256.2" y="49.5">c9</text>
<text x="193.5" y="54.6">a11</text>
<text x="193.5" y="57.1">a12</text>
<text x="193.5" y="59.7">a13</text>
<text x="202.4" y="54.6">c11</text>
<text x="202.4" y="57.1">c12</text>
<text x="202.4" y="59.7">c13</text>
<text x="246.8" y="54.6">a11</text>
<text x="246.8" y="57.1">a12</text>
<text x="246.8" y="59.7">a13</text>
<text x="255.7" y="54.6">c11</text>
<text x="255.7" y="57.1">c12</text>
<text x="255.7" y="59.7">c13</text>
<text x="193.5" y="62.2">a14</text>
<text x="193.5" y="64.8">a15</text>
<text x="202.4" y="62.2">c14</text>
<text x="202.4" y="64.8">c15</text>
<text x="246.8" y="62.2">a14</text>
<text x="246.8" y="64.8">a15</text>
<text x="255.7" y="62.2">c14</text>
<text x="255.7" y="64.8">c15</text>
<text x="193.5" y="67.3">a16</text>
<text x="193.5" y="69.8">a17</text>
<text x="202.4" y="67.3">c16</text>
<text x="202.4" y="69.8">c17</text>
<text x="246.8" y="67.3">a16</text>
<text x="246.8" y="69.8">a17</text>
<text x="255.7" y="67.3">c16</text>
<text x="255.7" y="69.8">c17</text>
<text x="193.5" y="72.4">a18</text>
<text x="193.5" y="74.9">a19</text>
<text x="193.5" y="77.5">a20</text>
<text x="202.4" y="72.4">c18</text>
<text x="202.4" y="74.9">c19</text>
<text x="202.4" y="77.5">c20</text>
<text x="246.8" y="72.4">a18</text>
<text x="246.8" y="74.9">a19</text>
<text x="246.8" y="77.5">a20</text>
<text x="255.7" y="72.4">c18</text>
<text x="255.7" y="74.9">c19</text>
<text x="255.7" y="77.5">c20</text>
<text x="193.5" y="80">a21</text>
<text x="193.5" y="82.5">a22</text>
<text x="202.4" y="80">c21</text>
<text x="202.4" y="82.5">c22</text>
<text x="246.8" y="80">a21</text>
<text x="246.8" y="82.5">a22</text>
<text x="255.7" y="80">c21</text>
<text x="255.7" y="82.5">c22</text>
<text x="193.5" y="85.1">a23</text>
<text x="193.5" y="87.6">a24</text>
<text x="202.4" y="85.1">c23</text>
<text x="202.4" y="87.6">c24</text>
<text x="246.8" y="85.1">a23</text>
<text x="246.8" y="87.6">a24</text>
<text x="255.7" y="85.1">c23</text>
<text x="255.7" y="87.6">c24</text>
<text x="193.5" y="90.2">a25</text>
<text x="193.5" y="92.7">a26</text>
<text x="193.5" y="95.2">a27</text>
<text x="202.4" y="90.2">c25</text>
<text x="202.4" y="92.7">c26</text>
<text x="202.4" y="95.2">c27</text>
<text x="246.8" y="90.2">a25</text>
<text x="246.8" y="92.7">a26</text>
<text x="246.8" y="95.2">a27</text>
<text x="255.7" y="90.2">c25</text>
<text x="255.7" y="92.7">c26</text>
<text x="255.7" y="95.2">c27</text>
<text x="193.5" y="97.8">a28</text>
<text x="193.5" y="100.3">a29</text>
<text x="202.4" y="97.8">c28</text>
<text x="202.4" y="100.3">c29</text>
<text x="246.8" y="97.8">a28</text>
<text x="246.8" y="100.3">a29</text>
<text x="255.7" y="97.8">c28</text>
<text x="255.7" y="100.3">c29</text>
<text x="193.5" y="102.9">a30</text>
<text x="193.5" y="105.4">a31</text>
<text x="193.5" y="107.9">a32</text>
<text x="202.4" y="102.9">c30</text>
<text x="202.4" y="105.4">c31</text>
<text x="202.4" y="107.9">c32</text>
<text x="246.8" y="102.9">a30</text>
<text x="246.8" y="105.4">a31</text>
<text x="246.8" y="107.9">a32</text>
<text x="255.7" y="102.9">c30</text>
<text x="255.7" y="105.4">c31</text>
<text x="255.7" y="107.9">c32</text>
</g>
</svg>
